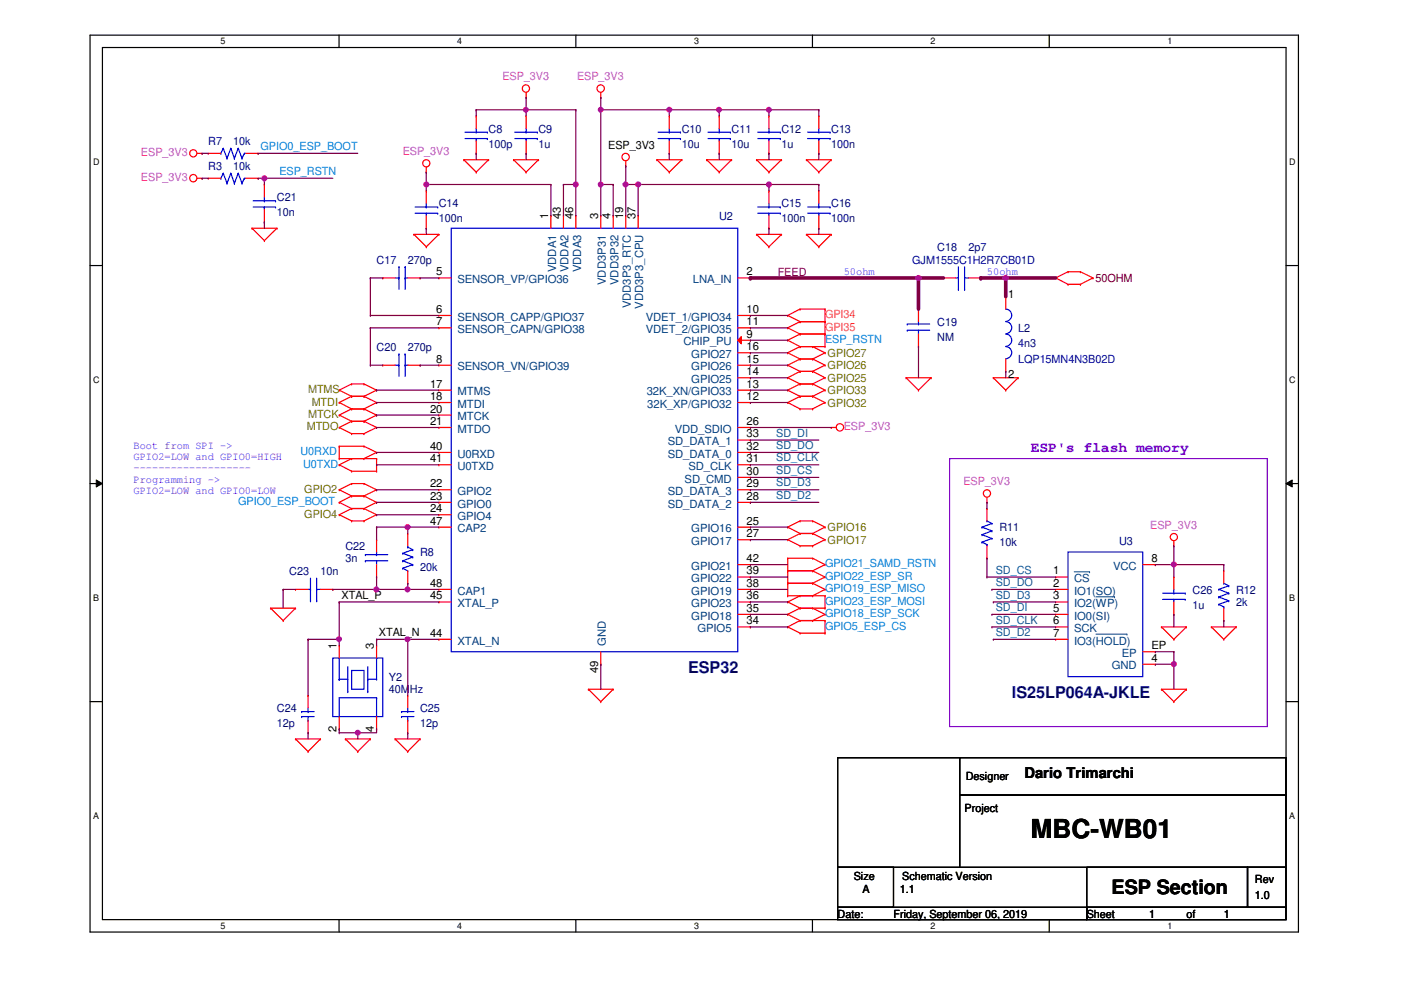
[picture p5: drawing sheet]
<svg xmlns="http://www.w3.org/2000/svg" width="297mm" height="210mm" viewBox="0 0 297 210" stroke-linecap="round" stroke-linejoin="round" font-family="sans-serif">
<path d="M19.1 7.5h256.2v190.1h-256.2zM21.7 10.1h251v184.9h-251z" fill="none" stroke="#000" stroke-width=".25"/>
<g fill="#fff">
<path d="M46.8 7.7h1v2.1h-1z"/>
<path d="M46.8 195.2h1v2.2h-1z"/>
</g>
<path d="M71.9 7.5v2.6M71.9 195v2.6" fill="none" stroke="#000" stroke-width=".25"/>
<g fill="#fff">
<path d="M96.9 7.7h1.1v2.1h-1.1z"/>
<path d="M96.9 195.2h1.1v2.2h-1.1z"/>
</g>
<path d="M122.1 7.5v2.6M122.1 195v2.6" fill="none" stroke="#000" stroke-width=".25"/>
<g fill="#fff">
<path d="M147.2 7.7h1v2.1h-1z"/>
<path d="M147.2 195.2h1v2.2h-1z"/>
</g>
<path d="M172.3 7.5v2.6M172.3 195v2.6" fill="none" stroke="#000" stroke-width=".25"/>
<g fill="#fff">
<path d="M197.3 7.7h1v2.1h-1z"/>
<path d="M197.3 195.2h1v2.2h-1z"/>
</g>
<path d="M222.5 7.5v2.6M222.5 195v2.6" fill="none" stroke="#000" stroke-width=".25"/>
<g fill="#fff">
<path d="M247.5 7.7h1v2.1h-1z"/>
<path d="M247.5 195.2h1v2.2h-1z"/>
<path d="M19.8 33.2h1.3v2.1h-1.3z"/>
<path d="M273.3 33.2h1.4v2.1h-1.4z"/>
<path d="M19.8 79.4h1.3v2.1h-1.3z"/>
<path d="M273.3 79.4h1.4v2.1h-1.4z"/>
</g>
<path d="M19.1 56.3h2.6M272.7 56.3h2.6" fill="none" stroke="#000" stroke-width=".25"/>
<g fill="#fff">
<path d="M19.8 125.6h1.2v2.2h-1.2z"/>
<path d="M273.3 125.6h1.3v2.2h-1.3z"/>
</g>
<path d="M19.1 102.5h2.6M272.7 102.5h2.6" fill="none" stroke="#000" stroke-width=".25"/>
<path d="M20.4 101.8l1.3 .7-1.3 .8zM272.7 102.5l1.3-.7v1.5z" fill="#000"/>
<path d="M20.4 101.8l1.3 .7-1.3 .8zM272.7 102.5l1.3-.7v1.5z" fill="none" stroke="#000" stroke-width=".21"/>
<g fill="#fff">
<path d="M19.8 171.9h1.2v2.1h-1.2z"/>
<path d="M273.3 171.9h1.3v2.1h-1.3z"/>
</g>
<path d="M19.1 148.8h2.6M272.7 148.8h2.6M177.6 160.7h25.9v23.2h-25.9zM203.5 160.7h69.2v7.9h-69.2zM203.5 168.6h69.2v15.3h-69.2zM177.6 183.9h11.8v8.5h-11.8zM177.6 192.4h52.8v2.6h-52.8zM230.4 192.4h42.3v2.6h-42.3zM230.4 183.9h34.1v8.5h-34.1zM264.5 183.9h8.2v8.5h-8.2z" fill="none" stroke="#000" stroke-width=".25"/>
<path d="M201.3 97.2h67.4v56.9h-67.4z" fill="none" stroke="#8000ff" stroke-width=".25"/>
<g fill="none" stroke="#f00" stroke-width=".25">
<path d="M111.5 19.6v1.1M127.4 19.6v1.1M41.8 32.5h1M41.8 37.8h1M42.8 32.5h.1M42.8 37.8h.1M90.4 36.5h.1M90.4 35.4v1.1M98.3 33.9h.1M98.3 33.9h5.3M98.3 33.9l2.7 2.6M101 36.5h.1"/>
<path d="M103.6 33.9h.1M103.6 33.9l-2.6 2.6M108.9 33.9h.1M108.9 33.9h5.3M108.9 33.9l2.6 2.6M111.5 20.7h.1M111.5 36.5h.1M114.2 33.9h.1M114.2 33.9l-2.7 2.6M127.4 20.7h.1M132.7 35.2h.1M132.7 34.1v1.1"/>
<path d="M139.3 33.9h.1M139.3 33.9h5.3M139.3 33.9l2.6 2.6M141.9 36.5h.1M144.6 33.9h.1M144.6 33.9l-2.7 2.6M149.8 33.9h.1M149.8 33.9h5.3M149.8 33.9l2.7 2.6M152.5 36.5h.1M155.1 33.9h.1M155.1 33.9l-2.6 2.6"/>
<path d="M160.4 33.9h.1M160.4 33.9h5.3M160.4 33.9l2.6 2.6M163 36.5h.1M165.7 33.9h.1M165.7 33.9l-2.7 2.6M171 33.9h.1M171 33.9h5.2M171 33.9l2.6 2.6M173.6 36.5h.1M176.2 33.9h.1M176.2 33.9l-2.6 2.6"/>
<path d="M53.4 48.4h.1M53.4 48.4h5.3M53.4 48.4l2.6 2.6M56 51h.1M58.7 48.4h.1M58.7 48.4l-2.7 2.6M87.8 49.7h.1M87.8 49.7h5.2M87.8 49.7l2.6 2.6M90.4 52.3h.1M93 49.7h.1M93 58.9h.1"/>
<path d="M93 49.7l-2.6 2.6M93 58.9h2.7M116.8 45.7h.1M116.8 45.7v2.7M127.4 45.7h.1M127.4 45.7v2.7M130 45.7h.1M130 45.7v2.7M156.4 58.9h2.7M159.1 58.9h.1M160.4 49.7h.1M160.4 49.7h5.3"/>
<path d="M160.4 49.7l2.6 2.6M163 52.3h.1M165.7 49.7h.1M165.7 49.7l-2.7 2.6M171 49.7h.1M171 49.7h5.2M171 49.7l2.6 2.6M173.6 52.3h.1M176.2 49.7h.1M176.2 49.7l-2.6 2.6M223.8 58.9h.1M223.8 58.9l2.6 1.4"/>
<path d="M226.4 57.6h.1M226.4 57.6l-2.6 1.3M226.4 57.6h2.7M229.1 57.6h.1M229.1 57.6l2.6 1.3M231.7 58.9h.1M231.7 58.9l-2.6 1.4M81.2 77.4h.1M81.2 77.4h2.6M86.4 77.4h2.7M89.1 77.4h.1M93 66.9h.1"/>
<path d="M93 69.5h.1M93 77.4h.1M93 77.4h2.7M93 66.9h2.7M93 69.5h2.7M167 66.9h.1M167 69.5h.1M167 72.1h.1M167 74.8h.1M167 77.4h.1M167 66.9l2.6 1.3M167 69.5l2.6 1.3"/>
<path d="M167 72.1l2.6 1.4M167 74.8l2.6 1.3M167 77.4l2.6 1.3M169.6 65.5h.1M169.6 68.2h.1M169.6 70.8h.1M169.6 73.5h.1M169.6 76.1h.1M169.6 78.7h.1M169.6 65.5l-2.6 1.4M169.6 65.5h5.3M169.6 68.2h5.3"/>
<path d="M169.6 68.2l-2.6 1.3M169.6 70.8h5.3M169.6 70.8l-2.6 1.3M169.6 73.5h5.3M169.6 73.5l-2.6 1.3M169.6 76.1h2.7M169.6 76.1l-2.6 1.3M169.6 78.7h2.7M169.6 78.7l-2.6 1.4M172.3 73.5h.1M172.3 76.1h.1M172.3 78.7h.1"/>
<path d="M172.3 73.5l2.6 1.3M172.3 76.1l2.6 1.3M172.3 78.7l2.6 1.4M174.9 65.5h.1M174.9 68.2h.1M174.9 70.8h.1M174.9 73.5h.1M174.9 74.8h.1M174.9 77.4h.1M174.9 65.5v8M174.9 74.8l-2.6 1.3M174.9 77.4l-2.6 1.3"/>
<path d="M226.4 60.3h.1M226.4 60.3h2.7M229.1 60.3h.1M71.9 82.7h.1M71.9 85.3h.1M71.9 88h.1M71.9 90.6h.1M71.9 97.2h.1M71.9 94.6h.1M71.9 98.6h.1M71.9 82.7l2.6 1.3M71.9 85.3l2.6 1.4"/>
<path d="M71.9 88l2.6 1.3M71.9 90.6l2.6 1.3M71.9 97.2h7.9M71.9 94.6v2.6M71.9 94.6h5.3M71.9 98.6l2.6 1.3M74.5 84h.1M74.5 81.4h.1M74.5 86.7h.1M74.5 89.3h.1M74.5 91.9h.1M74.5 97.2h.1"/>
<path d="M74.5 99.9h.1M74.5 81.4h2.7M74.5 84h2.7M74.5 81.4l-2.6 1.3M74.5 86.7h2.7M74.5 84l-2.6 1.3M74.5 89.3h2.7M74.5 86.7l-2.6 1.3M74.5 91.9h2.7M74.5 89.3l-2.6 1.3M74.5 97.2l-2.6 1.4M74.5 99.9h5.3"/>
<path d="M77.2 84h.1M77.2 81.4h.1M77.2 86.7h.1M77.2 89.3h.1M77.2 91.9h.1M77.2 97.2h.1M77.2 94.6h.1M77.2 81.4l2.6 1.3M77.2 84l2.6 1.3M77.2 86.7l2.6 1.3M77.2 89.3l2.6 1.3M77.2 94.6l2.6 1.3"/>
<path d="M79.8 82.7h.1M79.8 85.3h.1M79.8 88h.1M79.8 90.6h.1M79.8 95.9h.1M79.8 97.2h.1M79.8 99.9h.1M79.8 82.7l-2.6 1.3M79.8 85.3l-2.6 1.4M79.8 88l-2.6 1.3M79.8 90.6l-2.6 1.3M79.8 95.9l-2.6 1.3"/>
<path d="M79.8 97.2v2.7M167 80.1h.1M167 82.7h.1M167 85.3h.1M167 80.1l2.6 1.3M167 82.7l2.6 1.3M167 85.3l2.6 1.4M169.6 81.4h.1M169.6 84h.1M169.6 86.7h.1M169.6 81.4h2.7M169.6 84h2.7"/>
<path d="M169.6 81.4l-2.6 1.3M169.6 86.7h2.7M169.6 84l-2.6 1.3M172.3 81.4h.1M172.3 84h.1M172.3 86.7h.1M172.3 81.4l2.6 1.3M172.3 84l2.6 1.3M174.9 80.1h.1M174.9 82.7h.1M174.9 85.3h.1M174.9 80.1l-2.6 1.3"/>
<path d="M174.9 82.7l-2.6 1.3M174.9 85.3l-2.6 1.4M176.2 90.6h.1M176.2 90.6h1.1M192.1 80.1h.1M192.1 80.1h5.3M192.1 80.1l2.6 2.6M194.7 82.7h.1M197.4 80.1h.1M197.4 80.1l-2.7 2.6M210.6 80.1h.1M210.6 80.1h5.3"/>
<path d="M210.6 80.1l2.6 2.6M213.2 82.7h.1M215.9 80.1h.1M215.9 80.1l-2.7 2.6M71.9 103.8h.1M71.9 106.5h.1M71.9 109.1h.1M71.9 103.8l2.6 1.4M71.9 106.5l2.6 1.3M71.9 109.1l2.6 1.3M74.5 105.2h.1M74.5 102.5h.1"/>
<path d="M74.5 107.8h.1M74.5 110.4h.1M74.5 105.2h2.7M74.5 102.5l-2.6 1.3M74.5 102.5h2.7M74.5 105.2l-2.6 1.3M74.5 107.8h2.7M74.5 110.4h2.7M74.5 107.8l-2.6 1.3M77.2 105.2h.1M77.2 102.5h.1M77.2 107.8h.1"/>
<path d="M77.2 110.4h.1M77.2 102.5l2.6 1.3M77.2 105.2l2.6 1.3M77.2 107.8l2.6 1.3M79.8 103.8h.1M79.8 106.5h.1M79.8 109.1h.1M79.8 103.8l-2.6 1.4M79.8 106.5l-2.6 1.3M79.8 109.1l-2.6 1.3M167 111.8h.1M167 114.4h.1"/>
<path d="M167 118.4h.1M167 111.8l2.6 1.3M167 114.4l2.6 1.3M167 118.4v7.9M167 118.4h5.3M169.6 110.4h.1M169.6 113.1h.1M169.6 115.7h.1M169.6 110.4h2.7M169.6 110.4l-2.6 1.4M169.6 113.1h2.7M169.6 113.1l-2.6 1.3"/>
<path d="M169.6 115.7h2.7M172.3 110.4h.1M172.3 113.1h.1M172.3 115.7h.1M172.3 118.4h.1M172.3 110.4l2.6 1.4M172.3 113.1l2.6 1.3M172.3 118.4l2.6 1.3M174.9 111.8h.1M174.9 114.4h.1M174.9 119.7h.1M174.9 111.8l-2.6 1.3"/>
<path d="M174.9 114.4l-2.6 1.3M174.9 119.7l-2.6 1.3M209.3 106.5h.1M209.3 105.5v1M248.9 115.7h.1M248.9 114.7v1M57.4 128.9h.1M57.4 128.9h5.3M57.4 128.9l2.6 2.7M60 131.6h.1M62.7 128.9h.1M62.7 125h.1"/>
<path d="M62.7 128.9l-2.7 2.7M62.7 125h2.6M67.9 125h2.7M70.6 125h.1M167 121h.1M167 123.7h.1M167 126.3h.1M167 127.6h.1M167 130.3h.1M167 132.9h.1M167 130.3l2.6 1.3M167 121h5.3"/>
<path d="M167 123.7h5.3M167 126.3h7.9M167 127.6l2.6 1.3M167 132.9l2.6 1.3M169.6 126.3h.1M169.6 128.9h.1M169.6 131.6h.1M169.6 134.2h.1M169.6 126.3l-2.6 1.3M169.6 128.9h5.3M169.6 131.6h5.3M169.6 128.9l-2.6 1.4"/>
<path d="M169.6 131.6l-2.6 1.3M169.6 134.2h5.3M172.3 121h.1M172.3 123.7h.1M172.3 126.3h.1M172.3 131.6h.1M172.3 128.9h.1M172.3 121l2.6 1.3M172.3 123.7l2.6 1.3M172.3 128.9l2.6 1.4M174.9 122.3h.1M174.9 125h.1"/>
<path d="M174.9 126.3h.1M174.9 128.9h.1M174.9 130.3h.1M174.9 131.6h.1M174.9 134.2h.1M174.9 126.3v2.6M174.9 131.6v2.6M174.9 122.3l-2.6 1.4M174.9 125l-2.6 1.3M174.9 130.3l-2.6 1.3M246.3 132.9h.1M246.3 132.9h5.2"/>
<path d="M246.3 132.9l2.6 2.7M248.9 135.6h.1M251.5 132.9h.1M251.5 132.9l-2.6 2.7M256.8 132.9h.1M256.8 132.9h5.3M256.8 132.9l2.7 2.7M259.5 135.6h.1M262.1 132.9h.1M262.1 132.9l-2.6 2.7M62.7 156.7h.1M62.7 156.7h5.2"/>
<path d="M62.7 156.7l2.6 2.6M65.3 159.3h.1M67.9 156.7h.1M67.9 156.7l-2.6 2.6M73.2 156.7h.1M73.2 156.7h5.3M73.2 156.7l2.7 2.6M75.9 159.3h.1M78.5 156.7h.1M78.5 156.7l-2.6 2.6M83.8 156.7h.1M83.8 156.7h5.3"/>
<path d="M83.8 156.7l2.6 2.6M86.4 159.3h.1M89.1 156.7h.1M89.1 156.7l-2.7 2.6M124.8 146.1h.1M124.8 146.1h5.2M124.8 146.1l2.6 2.7M127.4 148.8h.1M130 146.1h.1M130 146.1l-2.6 2.7M246.3 146.1h.1M246.3 146.1h5.2"/>
<path d="M246.3 146.1l2.6 2.7M248.9 148.8h.1M251.5 146.1h.1M251.5 146.1l-2.6 2.7"/>
<circle cx="111.5" cy="18.8" r=".77"/>
<circle cx="127.4" cy="18.8" r=".78"/>
<circle cx="41" cy="37.8" r=".77"/>
<circle cx="41" cy="32.5" r=".76"/>
<circle cx="90.4" cy="34.6" r=".76"/>
<circle cx="132.7" cy="33.3" r=".78"/>
<circle cx="178.1" cy="90.6" r=".78"/>
<circle cx="209.2" cy="104.6" r=".77"/>
<circle cx="248.9" cy="113.9" r=".76"/>
</g>
<g fill="none" stroke="#00f" stroke-width=".25">
<path d="M95.7 48.4h60.7v89.8h-60.7zM83.8 77.4h.8M84.6 75.1h.1M84.6 77.4h.1M84.6 75.1v4.7M85.9 77.4h.1M85.9 75.1h.1M85.9 77.4h.5M85.9 75.1v4.7M65.3 125h.5M65.8 125h.1M65.8 127.4h.1"/>
<path d="M65.8 122.6v4.8M67.1 127.4h.1M67.1 125h.1M67.1 125h.8M67.1 122.6v4.8"/>
</g>
<path d="M156.4 72.1l.8-.7v1.5z" fill="#f00"/>
<g fill="none" stroke="#f00" stroke-width=".25">
<path d="M44.2 32.5h.1M44.2 37.8h.1M44.2 32.5h2.6M44.2 37.8h2.6M52.1 32.5h2.6M52.1 37.8h2.6M54.7 32.5h.1M54.7 37.8h.1M56 39.1h.1M56 39.1v2.7M101 32.5h.1M101 24.6h.1"/>
<path d="M101 24.6v2.7M101 29.9v2.6M111.5 32.5h.1M111.5 24.6h.1M111.5 24.6v2.7M111.5 29.9v2.6M141.9 32.5h.1M141.9 24.6h.1M141.9 24.6v2.7M141.9 29.9v2.6M152.5 32.5h.1M152.5 24.6h.1"/>
<path d="M152.5 24.6v2.7M152.5 29.9v2.6M163 32.5h.1M163 24.6h.1M163 24.6v2.7M163 29.9v2.6M173.6 32.5h.1M173.6 24.6h.1M173.6 24.6v2.7M173.6 29.9v2.6M56 47.1h.1M56 44.4v2.7"/>
<path d="M81.2 58.9h.1M81.2 58.9h2.6M86.4 58.9h2.7M89.1 58.9h.1M90.4 48.4h.1M90.4 40.5h.1M90.4 40.5v2.6M90.4 45.7v2.7M119.5 45.7h.1M119.5 45.7v2.7M122.1 45.7h.1M122.1 45.7v2.7"/>
<path d="M132.7 45.7h.1M132.7 45.7v2.7M135.3 45.7h.1M135.3 45.7v2.7M163 48.4h.1M163 40.5h.1M163 40.5v2.6M163 45.7v2.7M173.6 48.4h.1M173.6 40.5h.1M173.6 40.5v2.6M173.6 45.7v2.7"/>
<path d="M200 58.9h.1M200 58.9h2.6M205.3 58.9h2.6M207.9 58.9h.1M156.4 72.1l.8-.7v1.5zM156.4 72.1h2.7M156.4 66.9h2.7M156.4 69.5h2.7M156.4 77.4h2.7M156.4 74.8h2.7M159.1 72.1h.1M159.1 66.9h.1"/>
<path d="M159.1 69.5h.1M159.1 77.4h.1M159.1 74.8h.1M194.7 65.5h.1M194.7 73.5h.1M194.7 65.5v2.7M194.7 70.8v2.7M213.2 62.9h.1M213.2 78.7h.1M213.2 62.9v2.6M213.2 76.1v2.6M93 82.7h.1"/>
<path d="M93 85.3h.1M93 88h.1M93 90.6h.1M93 95.9h.1M93 98.6h.1M93 85.3h2.7M93 82.7h2.7M93 88h2.7M93 90.6h2.7M93 98.6h2.7M93 95.9h2.7M156.4 85.3h2.7"/>
<path d="M156.4 82.7h2.7M156.4 80.1h2.7M156.4 90.6h2.7M156.4 98.6h2.7M156.4 95.9h2.7M156.4 93.3h2.7M159.1 85.3h.1M159.1 82.7h.1M159.1 80.1h.1M159.1 90.6h.1M159.1 98.6h.1M159.1 95.9h.1"/>
<path d="M159.1 93.3h.1M79.8 114.4h.1M79.8 114.4v2.7M79.8 119.7v2.6M86.4 113.1h.1M86.4 113.1v2.6M93 103.8h.1M93 106.5h.1M93 109.1h.1M93 111.8h.1M93 103.8h2.7M93 106.5h2.7"/>
<path d="M93 109.1h2.7M93 111.8h2.7M156.4 103.8h2.7M156.4 106.5h2.7M156.4 111.8h2.7M156.4 114.4h2.7M156.4 101.2h2.7M156.4 119.7h2.7M159.1 111.8h.1M159.1 114.4h.1M159.1 106.5h.1M159.1 103.8h.1"/>
<path d="M159.1 101.2h.1M159.1 119.7h.1M209.3 107.8h.1M209.3 118.4h.1M209.3 107.8v2.6M209.3 115.7v2.7M242.3 119.7h2.6M244.9 119.7h.1M71.9 136.9h.1M71.9 136.9v2.6M79.8 122.3h.1M79.8 136.9h.1"/>
<path d="M79.8 136.9v2.6M86.4 123.7h.1M86.4 121v2.7M93 135.6h.1M93 127.6h.1M93 125h.1M93 127.6h2.7M93 125h2.7M93 135.6h2.7M127.4 138.2v2.6M156.4 132.9h2.7M156.4 130.3h2.7"/>
<path d="M156.4 127.6h2.7M156.4 125h2.7M156.4 122.3h2.7M159.1 132.9h.1M159.1 130.3h.1M159.1 127.6h.1M159.1 125h.1M159.1 122.3h.1M223.8 122.3h.1M223.8 125h.1M223.8 127.6h.1M223.8 130.3h.1"/>
<path d="M223.8 132.9h.1M223.8 135.6h.1M223.8 132.9h2.6M223.8 130.3h2.6M223.8 127.6h2.6M223.8 125h2.6M223.8 122.3h2.6M223.8 135.6h2.6M242.3 138.2h2.6M244.9 138.2h.1M248.9 130.3h.1M248.9 122.3h.1"/>
<path d="M248.9 122.3v2.7M248.9 127.6v2.7M259.5 121h.1M259.5 131.6h.1M259.5 121v2.7M259.5 128.9v2.7M65.3 147.4h.1M65.3 155.4h.1M65.3 147.4v2.7M65.3 152.7v2.7M71.9 154.6h.1M71.9 151.9v2.7"/>
<path d="M79.8 154.6h.1M79.8 151.9v2.7M86.4 147.4h.1M86.4 155.4h.1M86.4 147.4v2.7M86.4 152.7v2.7M127.4 140.8h.1M242.3 140.8h2.6M244.9 140.8h.1"/>
</g>
<g fill="none" stroke="#00f" stroke-width=".25">
<path d="M46.8 32.5h.1M46.8 37.8h.1M47.3 31.5h.1M47.3 36.7h.1M47.3 31.5l.8 2.1M47.3 31.5l-.5 1M47.3 36.7l.8 2.2M47.3 36.7l-.5 1.1M48.1 33.6h.1M48.1 38.9h.1M48.9 31.5h.1M48.9 36.7h.1"/>
<path d="M48.9 31.5l.8 2.1M48.9 31.5l-.8 2.1M48.9 36.7l.8 2.2M48.9 36.7l-.8 2.2M49.7 33.6h.1M49.7 38.9h.1M50.5 31.5h.1M50.5 36.7h.1M50.5 31.5l.8 2.1M50.5 31.5l-.8 2.1M50.5 36.7l.8 2.2M50.5 36.7l-.8 2.2"/>
<path d="M51.3 33.6h.1M51.3 38.9h.1M51.8 32.5h.1M51.8 37.8h.1M51.8 32.5l-.5 1.1M51.8 32.5h.3M51.8 37.8l-.5 1.1M51.8 37.8h.3M98.6 28h4.7M98.6 29.4h4.7M101 29.4h.1M101 28h.1"/>
<path d="M101 27.3v.7M101 29.4v.5M103.3 28h.1M103.3 29.4h.1M109.1 28h4.8M109.1 29.4h4.8M111.5 29.4h.1M111.5 28h.1M111.5 27.3v.7M111.5 29.4v.5M113.9 28h.1M113.9 29.4h.1"/>
<path d="M139.5 28h4.8M139.5 29.4h4.8M141.9 29.4h.1M141.9 28h.1M141.9 27.3v.7M141.9 29.4v.5M144.3 28h.1M144.3 29.4h.1M150.1 28h4.8M150.1 29.4h4.8M152.5 29.4h.1M152.5 28h.1"/>
<path d="M152.5 27.3v.7M152.5 29.4v.5M154.9 28h.1M154.9 29.4h.1M160.7 28h4.7M160.7 29.4h4.7M163 29.4h.1M163 28h.1M163 27.3v.7M163 29.4v.5M165.4 28h.1M165.4 29.4h.1"/>
<path d="M171.2 28h4.8M171.2 29.4h4.8M173.6 29.4h.1M173.6 28h.1M173.6 27.3v.7M173.6 29.4v.5M176 28h.1M176 29.4h.1M53.7 42.6h4.7M53.7 43.9h4.7M56 43.9h.1M56 42.6h.1"/>
<path d="M56 41.8v.8M56 43.9v.5M58.4 42.6h.1M58.4 43.9h.1M83.8 58.9h.8M84.6 56.6h.1M84.6 58.9h.1M84.6 56.6v4.7M85.9 58.9h.1M85.9 56.6h.1M85.9 58.9h.5M85.9 56.6v4.7"/>
<path d="M88 43.9h4.8M88 45.2h4.8M90.4 45.2h.1M90.4 43.9h.1M90.4 43.1v.8M90.4 45.2v.5M92.8 43.9h.1M92.8 45.2h.1M160.7 43.9h4.7M160.7 45.2h4.7M163 45.2h.1M163 43.9h.1"/>
<path d="M163 43.1v.8M163 45.2v.5M165.4 43.9h.1M165.4 45.2h.1M171.2 43.9h4.8M171.2 45.2h4.8M173.6 45.2h.1M173.6 43.9h.1M173.6 43.1v.8M173.6 45.2v.5M176 43.9h.1M176 45.2h.1"/>
<path d="M202.6 58.9h.6M203.2 58.9h.1M203.2 56.6v4.7M204.5 58.9h.1M204.5 58.9h.8M204.5 56.6v4.7M192.4 70h.1M192.4 68.7h.1M192.4 70h4.7M192.4 68.7h4.7M194.7 68.7h.1M194.7 70h.1"/>
<path d="M194.7 68.2v.5M194.7 70v.8M203.2 61.3h.1M204.5 61.3h.1M213.2 68.2a1.29 1.29 0 0 1 1.3 1.3 1.29 1.29 0 0 1-1.3 1.3M213.2 70.8a1.31 1.31 0 0 1 1.3 1.3 1.31 1.31 0 0 1-1.3 1.3 1.31 1.31 0 0 1 1.3 1.4 1.31 1.31 0 0 1-1.3 1.3M213.2 65.5a1.31 1.31 0 0 1 1.3 1.3 1.31 1.31 0 0 1-1.3 1.4M77.5 118.9h.1M77.5 117.6h.1M77.5 118.9h4.7M77.5 117.6h4.7M79.8 117.6h.1"/>
<path d="M79.8 118.9h.1M79.8 117.1v.5M79.8 118.9v.8M85.4 117.3h.1M85.4 118.9h.1M85.4 117.3l2.1 .8M85.4 118.9l2.1 .8M86.4 116h.1M86.4 116l1.1 .5M86.4 115.7v.3M87.5 116.5h.1M87.5 118.1h.1"/>
<path d="M87.5 119.7h.1M87.5 116.5l-2.1 .8M87.5 118.1l-2.1 .8M87.5 119.7l-2.1 .8M208.2 114.9h.1M208.2 113.4h.1M208.2 111.8h.1M208.2 114.9l1.1 .6M208.2 113.4l2.1 .8M208.2 111.8l2.1 .8M209.3 110.4h.1M209.3 115.5h.1"/>
<path d="M209.3 110.4l1 .6M209.3 115.5v.2M210.3 114.2h.1M210.3 112.6h.1M210.3 111h.1M210.3 114.2l-2.1 .7M210.3 112.6l-2.1 .8M210.3 111l-2.1 .8M226.4 117.1h15.9v26.4h-15.9zM70.6 139.5h10.6v12.4h-10.6zM71.9 139.5v4.5M79.8 139.5v4.5"/>
<path d="M85.4 120.5h.1M85.4 120.5l1 .5M86.4 121h.1M246.5 125.8h4.8M246.5 127.1h4.8M248.9 127.1h.1M248.9 125.8h.1M248.9 125v.8M248.9 127.1v.5M251.3 125.8h.1M251.3 127.1h.1M258.4 128.1h.1"/>
<path d="M258.4 126.6h.1M258.4 125h.1M258.4 128.1l1.1 .6M258.4 126.6l2.1 .8M258.4 125l2.1 .8M259.5 123.7h.1M259.5 128.7h.1M259.5 123.7l1 .5M259.5 128.7v.2M260.5 127.4h.1M260.5 125.8h.1M260.5 124.2h.1"/>
<path d="M260.5 127.4l-2.1 .7M260.5 125.8l-2.1 .8M260.5 124.2l-2.1 .8M64 150.9h.1M64 151.9h.1M64 150.9h2.6M64 151.9h2.6M65.3 152.7h.1M65.3 150.9h.1M65.3 150.1v.8M65.3 151.9v.8M71.9 144h.1"/>
<path d="M71.9 151.9h.1M71.9 144h1.8M73.7 146.6h.1M73.7 141.4v5.2M74.5 142.2h2.7v3.9h-2.7zM78 146.6h.1M78 144h.1M78 141.4v5.2M78 144h1.8M79.8 144h.1M79.8 151.9h.1M79.8 148h.1"/>
<path d="M79.8 148v3.9M79.8 148h-7.9v3.9M85.1 150.9h.1M85.1 151.9h.1M85.1 150.9h2.7M85.1 151.9h2.7M86.4 152.7h.1M86.4 150.9h.1M86.4 150.1v.8M86.4 151.9v.8"/>
</g>
<path d="M227.8 121.2h3.2M231 121.2h.1M232.4 126.5h3.9M232.4 134.5h6.5M236.3 126.5h.1M238.9 134.5h.1" fill="none" stroke="#004080" stroke-width=".21"/>
<path d="M101 23.3h.1M101 23.3v1.3M101 23.3h21.1M111.5 20.7h.1M111.5 23.3h.1M111.5 20.7v2.6M127.4 20.7h.1M127.4 20.7v2.6" fill="none" stroke="#800040" stroke-width=".25"/>
<circle cx="111.5" cy="23.3" r=".5" fill="#f0f"/>
<circle cx="111.5" cy="23.3" r=".5" fill="none" stroke="#f0f" stroke-width=".25"/>
<path d="M111.5 23.3h.1M111.5 23.3v1.3M122.1 23.3h.1M122.1 23.3v15.8" fill="none" stroke="#800040" stroke-width=".25"/>
<circle cx="122.1" cy="39.1" r=".51" fill="#f0f"/>
<circle cx="122.1" cy="39.1" r=".51" fill="none" stroke="#f0f" stroke-width=".25"/>
<path d="M127.4 23.3h.1M127.4 23.3v15.8" fill="none" stroke="#800040" stroke-width=".25"/>
<circle cx="127.3" cy="39.1" r=".5" fill="#f0f"/>
<circle cx="127.3" cy="39.1" r=".5" fill="none" stroke="#f0f" stroke-width=".25"/>
<circle cx="127.4" cy="23.3" r=".49" fill="#f0f"/>
<circle cx="127.4" cy="23.3" r=".49" fill="none" stroke="#f0f" stroke-width=".25"/>
<path d="M127.4 23.3h.1M127.4 23.3h25.1M141.9 23.3h.1M141.9 23.3v1.3" fill="none" stroke="#800040" stroke-width=".25"/>
<circle cx="152.5" cy="23.3" r=".5" fill="#f0f"/>
<circle cx="152.5" cy="23.3" r=".5" fill="none" stroke="#f0f" stroke-width=".25"/>
<circle cx="141.9" cy="23.3" r=".5" fill="#f0f"/>
<circle cx="141.9" cy="23.3" r=".5" fill="none" stroke="#f0f" stroke-width=".25"/>
<path d="M152.5 23.3h.1M152.5 23.3v1.3M152.5 23.3h10.5" fill="none" stroke="#800040" stroke-width=".25"/>
<circle cx="163" cy="23.3" r=".5" fill="#f0f"/>
<circle cx="163" cy="23.3" r=".5" fill="none" stroke="#f0f" stroke-width=".25"/>
<g fill="none" stroke="#800040" stroke-width=".25">
<path d="M90.4 36.5h.1M90.4 39.1h.1M90.4 36.5v4M90.4 39.1h26.4M101 32.5h.1M101 32.5v1.4M111.5 32.5h.1M111.5 32.5v1.4M132.7 35.2h.1M132.7 35.2v3.9M141.9 32.5h.1M141.9 32.5v1.4"/>
<path d="M152.5 32.5h.1M152.5 32.5v1.4M163 23.3h.1M163 32.5h.1M163 23.3v1.3M163 32.5v1.4M163 23.3h10.6M173.6 23.3h.1M173.6 32.5h.1M173.6 23.3v1.3M173.6 32.5v1.4"/>
</g>
<circle cx="90.4" cy="39.1" r=".51" fill="#f0f"/>
<circle cx="90.4" cy="39.1" r=".51" fill="none" stroke="#f0f" stroke-width=".25"/>
<g fill="none" stroke="#800040" stroke-width=".25">
<path d="M116.8 39.1h.1M116.8 39.1v6.6M119.5 39.1h.1M119.5 39.1v6.6M119.5 39.1h2.6M122.1 39.1h.1M122.1 39.1v6.6M127.4 39.1h.1M127.4 39.1h2.6M127.4 39.1v6.6M130 39.1h.1M130 39.1v6.6"/>
<path d="M132.7 39.1h.1M132.7 39.1v6.6"/>
</g>
<circle cx="132.6" cy="39.1" r=".51" fill="#f0f"/>
<circle cx="132.6" cy="39.1" r=".51" fill="none" stroke="#f0f" stroke-width=".25"/>
<path d="M132.7 39.1h.1M132.7 39.1h30.3M135.3 39.1h.1M135.3 39.1v6.6" fill="none" stroke="#800040" stroke-width=".25"/>
<circle cx="163" cy="39.1" r=".51" fill="#f0f"/>
<circle cx="163" cy="39.1" r=".51" fill="none" stroke="#f0f" stroke-width=".25"/>
<circle cx="135.3" cy="39.1" r=".51" fill="#f0f"/>
<circle cx="135.3" cy="39.1" r=".51" fill="none" stroke="#f0f" stroke-width=".25"/>
<g fill="none" stroke="#800040" stroke-width=".25">
<path d="M42.8 32.5h.1M42.8 32.5h1.4M54.7 32.5h.1M54.7 32.5h21.2M163 39.1h.1M163 39.1v1.4M163 39.1h10.6M173.6 39.1h.1M173.6 39.1v1.4M78.5 58.9h.1M78.5 58.9h2.7M78.5 58.9v8"/>
<path d="M89.1 58.9h.1M89.1 58.9h3.9M90.4 48.4h.1M90.4 48.4v1.3M163 48.4h.1M163 48.4v1.3M173.6 48.4h.1M173.6 48.4v1.3"/>
</g>
<path d="M159.1 58.9h35.6" fill="none" stroke="#800040" stroke-width=".76"/>
<circle cx="159.1" cy="58.9" r=".38" fill="#800040"/>
<circle cx="194.7" cy="58.9" r=".51" fill="#f0f"/>
<circle cx="194.7" cy="58.9" r=".51" fill="none" stroke="#f0f" stroke-width=".25"/>
<path d="M194.7 58.9v6.6" fill="none" stroke="#800040" stroke-width=".76"/>
<circle cx="194.7" cy="58.9" r=".38" fill="#800040"/>
<path d="M194.7 58.9h5.3" fill="none" stroke="#800040" stroke-width=".76"/>
<circle cx="194.7" cy="58.9" r=".38" fill="#800040"/>
<path d="M207.9 58.9h5.3" fill="none" stroke="#800040" stroke-width=".76"/>
<circle cx="207.9" cy="58.9" r=".38" fill="#800040"/>
<path d="M213.2 58.9h10.6" fill="none" stroke="#800040" stroke-width=".76"/>
<circle cx="213.2" cy="58.9" r=".38" fill="#800040"/>
<circle cx="213.2" cy="58.9" r=".5" fill="#f0f"/>
<circle cx="213.2" cy="58.9" r=".5" fill="none" stroke="#f0f" stroke-width=".25"/>
<path d="M213.2 58.9v4" fill="none" stroke="#800040" stroke-width=".76"/>
<circle cx="213.2" cy="58.9" r=".38" fill="#800040"/>
<path d="M42.8 37.8h.1M42.8 37.8h1.4M54.7 37.8h.1M54.7 37.8h1.3" fill="none" stroke="#800040" stroke-width=".25"/>
<circle cx="56" cy="37.8" r=".51" fill="#f0f"/>
<circle cx="56" cy="37.8" r=".51" fill="none" stroke="#f0f" stroke-width=".25"/>
<g fill="none" stroke="#800040" stroke-width=".25">
<path d="M56 37.8h.1M56 37.8v1.3M56 37.8h14.6M56 47.1h.1M56 47.1v1.3M78.5 66.9h.1M78.5 69.5h.1M78.5 77.4h.1M78.5 66.9h14.5M78.5 69.5h14.5M78.5 69.5v7.9M78.5 77.4h2.7"/>
<path d="M89.1 77.4h.1M89.1 77.4h3.9M159.1 66.9h.1M159.1 69.5h.1M159.1 72.1h.1M159.1 74.8h.1M159.1 77.4h.1M159.1 66.9h7.9M159.1 69.5h7.9M159.1 72.1h7.9M159.1 74.8h7.9M159.1 77.4h7.9"/>
<path d="M194.7 73.5h.1M194.7 73.5v6.6M213.2 78.7h.1M213.2 78.7v1.4M79.8 82.7h.1M79.8 85.3h.1M79.8 88h.1M79.8 90.6h.1M79.8 95.9h.1M79.8 98.6h.1M79.8 82.7h13.2M79.8 85.3h13.2"/>
<path d="M79.8 88h13.2M79.8 90.6h13.2M79.8 95.9h13.2M79.8 98.6h13.2M159.1 80.1h.1M159.1 82.7h.1M159.1 85.3h.1M159.1 90.6h.1M159.1 93.3h.1M159.1 95.9h.1M159.1 98.6h.1M159.1 80.1h7.9"/>
<path d="M159.1 82.7h7.9M159.1 85.3h7.9M159.1 90.6h17.1M159.1 93.3h14.5M159.1 95.9h14.5M159.1 98.6h14.5M79.8 103.8h.1M79.8 106.5h.1M79.8 109.1h.1M79.8 111.8h.1M79.8 103.8h13.2M79.8 106.5h13.2"/>
<path d="M79.8 109.1h13.2M79.8 111.8v2.6M79.8 111.8h6.6M159.1 101.2h.1M159.1 103.8h.1M159.1 106.5h.1M159.1 101.2h14.5M159.1 103.8h14.5M159.1 106.5h14.5"/>
</g>
<circle cx="86.4" cy="111.8" r=".51" fill="#f0f"/>
<circle cx="86.4" cy="111.8" r=".51" fill="none" stroke="#f0f" stroke-width=".25"/>
<g fill="none" stroke="#800040" stroke-width=".25">
<path d="M86.4 111.8h.1M86.4 111.8v1.3M86.4 111.8h6.6M159.1 111.8h.1M159.1 114.4h.1M159.1 119.7h.1M159.1 111.8h7.9M159.1 114.4h7.9M159.1 119.7h7.9M60 125h.1M60 125v3.9M60 125h2.7"/>
<path d="M70.6 125h.1M70.6 125h15.8M79.8 122.3h.1M79.8 125h.1M79.8 122.3v2.7M159.1 122.3h.1M159.1 122.3h7.9"/>
</g>
<circle cx="86.4" cy="125" r=".51" fill="#f0f"/>
<circle cx="86.4" cy="125" r=".51" fill="none" stroke="#f0f" stroke-width=".25"/>
<circle cx="79.8" cy="125" r=".51" fill="#f0f"/>
<circle cx="79.8" cy="125" r=".51" fill="none" stroke="#f0f" stroke-width=".25"/>
<path d="M71.9 127.6h.1M71.9 127.6h21.1M71.9 127.6v8M86.4 123.7h.1M86.4 125h.1M86.4 123.7v1.3M86.4 125h6.6M159.1 125h.1M159.1 125h7.9" fill="none" stroke="#800040" stroke-width=".25"/>
<circle cx="71.9" cy="135.5" r=".5" fill="#f0f"/>
<circle cx="71.9" cy="135.5" r=".5" fill="none" stroke="#f0f" stroke-width=".25"/>
<g fill="none" stroke="#800040" stroke-width=".25">
<path d="M65.3 135.6h.1M65.3 135.6v11.8M65.3 135.6h6.6M71.9 135.6h.1M71.9 135.6v1.3M79.8 135.6h.1M79.8 135.6h6.6M159.1 127.6h.1M159.1 130.3h.1M159.1 132.9h.1M159.1 127.6h7.9M159.1 130.3h7.9"/>
<path d="M159.1 132.9h7.9"/>
</g>
<circle cx="86.4" cy="135.5" r=".5" fill="#f0f"/>
<circle cx="86.4" cy="135.5" r=".5" fill="none" stroke="#f0f" stroke-width=".25"/>
<g fill="none" stroke="#800040" stroke-width=".25">
<path d="M79.8 135.6h.1M79.8 135.6v1.3M86.4 135.6h.1M86.4 135.6v11.8M86.4 135.6h6.6M65.3 155.4h.1M65.3 155.4v1.3M71.9 154.6h.1M71.9 155.4h.1M71.9 154.6v.8M75.9 155.4h.1M75.9 155.4v1.3"/>
<path d="M79.8 154.6h.1M79.8 154.6v.8h-7.9M127.4 140.8h.1M127.4 140.8v5.3"/>
</g>
<circle cx="75.9" cy="155.3" r=".5" fill="#f0f"/>
<circle cx="75.9" cy="155.3" r=".5" fill="none" stroke="#f0f" stroke-width=".25"/>
<path d="M209.3 106.5h.1M209.3 118.4h.1M209.3 106.5v1.3M209.3 118.4v3.9M244.9 119.7h.1M248.9 115.7h.1M248.9 115.7v4h-4M86.4 155.4h.1M86.4 155.4v1.3" fill="none" stroke="#800040" stroke-width=".25"/>
<circle cx="248.9" cy="119.7" r=".51" fill="#f0f"/>
<circle cx="248.9" cy="119.7" r=".51" fill="none" stroke="#f0f" stroke-width=".25"/>
<g fill="none" stroke="#800040" stroke-width=".25">
<path d="M248.9 119.7h.1M248.9 119.7v2.6M248.9 119.7h10.6M259.5 119.7h.1M259.5 119.7v1.3M209.3 122.3h.1M209.3 122.3h14.5M210.3 125h.1M210.3 130.3h.1M210.3 132.9h.1M210.3 125h13.5M210.3 130.3h13.5"/>
<path d="M210.3 132.9h13.5M210.6 127.6h.1M210.6 135.6h.1M210.6 127.6h13.2M210.6 135.6h13.2M244.9 138.2h.1M244.9 138.2h4M248.9 130.3h.1M248.9 138.2h.1M248.9 130.3v2.6M248.9 138.2v2.6h-4M259.5 131.6h.1"/>
<path d="M259.5 131.6v1.3M244.9 140.8h.1"/>
</g>
<circle cx="248.9" cy="140.8" r=".51" fill="#f0f"/>
<circle cx="248.9" cy="140.8" r=".51" fill="none" stroke="#f0f" stroke-width=".25"/>
<path d="M248.9 140.8h.1M248.9 140.8v5.3" fill="none" stroke="#800040" stroke-width=".25"/>
<circle cx="111.5" cy="23.3" r=".5" fill="#f0f"/>
<circle cx="111.5" cy="23.3" r=".5" fill="none" stroke="#f0f" stroke-width=".25"/>
<circle cx="122.1" cy="39.1" r=".51" fill="#f0f"/>
<circle cx="122.1" cy="39.1" r=".51" fill="none" stroke="#f0f" stroke-width=".25"/>
<circle cx="127.3" cy="39.1" r=".5" fill="#f0f"/>
<circle cx="127.3" cy="39.1" r=".5" fill="none" stroke="#f0f" stroke-width=".25"/>
<circle cx="127.4" cy="23.3" r=".49" fill="#f0f"/>
<circle cx="127.4" cy="23.3" r=".49" fill="none" stroke="#f0f" stroke-width=".25"/>
<circle cx="152.5" cy="23.3" r=".5" fill="#f0f"/>
<circle cx="152.5" cy="23.3" r=".5" fill="none" stroke="#f0f" stroke-width=".25"/>
<circle cx="141.9" cy="23.3" r=".5" fill="#f0f"/>
<circle cx="141.9" cy="23.3" r=".5" fill="none" stroke="#f0f" stroke-width=".25"/>
<circle cx="163" cy="23.3" r=".5" fill="#f0f"/>
<circle cx="163" cy="23.3" r=".5" fill="none" stroke="#f0f" stroke-width=".25"/>
<circle cx="90.4" cy="39.1" r=".51" fill="#f0f"/>
<circle cx="90.4" cy="39.1" r=".51" fill="none" stroke="#f0f" stroke-width=".25"/>
<circle cx="132.6" cy="39.1" r=".51" fill="#f0f"/>
<circle cx="132.6" cy="39.1" r=".51" fill="none" stroke="#f0f" stroke-width=".25"/>
<circle cx="163" cy="39.1" r=".51" fill="#f0f"/>
<circle cx="163" cy="39.1" r=".51" fill="none" stroke="#f0f" stroke-width=".25"/>
<circle cx="135.3" cy="39.1" r=".51" fill="#f0f"/>
<circle cx="135.3" cy="39.1" r=".51" fill="none" stroke="#f0f" stroke-width=".25"/>
<circle cx="194.7" cy="58.9" r=".51" fill="#f0f"/>
<circle cx="194.7" cy="58.9" r=".51" fill="none" stroke="#f0f" stroke-width=".25"/>
<circle cx="213.2" cy="58.9" r=".5" fill="#f0f"/>
<circle cx="213.2" cy="58.9" r=".5" fill="none" stroke="#f0f" stroke-width=".25"/>
<circle cx="56" cy="37.8" r=".51" fill="#f0f"/>
<circle cx="56" cy="37.8" r=".51" fill="none" stroke="#f0f" stroke-width=".25"/>
<circle cx="86.4" cy="111.8" r=".51" fill="#f0f"/>
<circle cx="86.4" cy="111.8" r=".51" fill="none" stroke="#f0f" stroke-width=".25"/>
<circle cx="86.4" cy="125" r=".51" fill="#f0f"/>
<circle cx="86.4" cy="125" r=".51" fill="none" stroke="#f0f" stroke-width=".25"/>
<circle cx="79.8" cy="125" r=".51" fill="#f0f"/>
<circle cx="79.8" cy="125" r=".51" fill="none" stroke="#f0f" stroke-width=".25"/>
<circle cx="71.9" cy="135.5" r=".5" fill="#f0f"/>
<circle cx="71.9" cy="135.5" r=".5" fill="none" stroke="#f0f" stroke-width=".25"/>
<circle cx="86.4" cy="135.5" r=".5" fill="#f0f"/>
<circle cx="86.4" cy="135.5" r=".5" fill="none" stroke="#f0f" stroke-width=".25"/>
<circle cx="75.9" cy="155.3" r=".5" fill="#f0f"/>
<circle cx="75.9" cy="155.3" r=".5" fill="none" stroke="#f0f" stroke-width=".25"/>
<circle cx="248.9" cy="119.7" r=".51" fill="#f0f"/>
<circle cx="248.9" cy="119.7" r=".51" fill="none" stroke="#f0f" stroke-width=".25"/>
<circle cx="248.9" cy="140.8" r=".51" fill="#f0f"/>
<circle cx="248.9" cy="140.8" r=".51" fill="none" stroke="#f0f" stroke-width=".25"/>
<text font-size="5.5" x="218.5" y="177.7">MBC-WB01</text>
<text font-size="4.2" x="235.7" y="189.6">ESP Section</text>
<g font-size="3.4" fill="#000080">
<text x="145.9" y="142.7">ESP32</text>
<text x="214.5" y="148">IS25LP064A-JKLE</text>
</g>
<text font-size="3.1" fill="#8000ff" x="218.5" y="95.9">ESP's flash memory</text>
<text font-size="3.1" x="217.2" y="164.9">Dario Trimarchi</text>
<g font-size="2.4" fill="#f0f">
<text x="106.5" y="17">ESP_3V3</text>
<text x="122.3" y="17">ESP_3V3</text>
<text x="29.9" y="33.1">ESP_3V3</text>
<text x="85.4" y="32.9">ESP_3V3</text>
<text x="29.9" y="38.4">ESP_3V3</text>
<text x="178.9" y="91.3">ESP_3V3</text>
<text x="204.3" y="102.9">ESP_3V3</text>
<text x="243.9" y="112.1">ESP_3V3</text>
</g>
<g font-size="2.4" fill="#000080">
<text x="103.6" y="28.1">C8</text>
<text x="114.2" y="28.1">C9</text>
<text x="144.6" y="28.1">C10</text>
<text x="155.1" y="28.1">C11</text>
<text x="165.7" y="28.1">C12</text>
<text x="176.2" y="28.1">C13</text>
<text x="44.2" y="30.8">R7</text>
<text x="49.4" y="30.8">10k</text>
<text x="103.6" y="31.3">100p</text>
<text x="114.2" y="31.3">1u</text>
<text x="144.6" y="31.3">10u</text>
<text x="155.1" y="31.3">10u</text>
<text x="165.7" y="31.3">1u</text>
<text x="176.2" y="31.3">100n</text>
<text x="44.2" y="36.1">R3</text>
<text x="49.4" y="36.1">10k</text>
<text x="58.7" y="42.7">C21</text>
<text x="58.7" y="45.8">10n</text>
<text x="93" y="44">C14</text>
<text x="93" y="47.2">100n</text>
<text x="152.5" y="46.6">U2</text>
<text x="165.7" y="44">C15</text>
<text x="165.7" y="47.2">100n</text>
<text x="176.2" y="44">C16</text>
<text x="176.2" y="47.2">100n</text>
<text x="198.7" y="53.2">C18</text>
<text x="205.3" y="53.2">2p7</text>
<text x="79.8" y="55.9">C17</text>
<text x="86.4" y="55.9">270p</text>
<text x="198.7" y="69.1">C19</text>
<text x="215.9" y="70.4">L2</text>
<text x="79.8" y="74.3">C20</text>
<text x="86.4" y="74.3">270p</text>
<text x="198.7" y="72.2">NM</text>
<text x="215.9" y="73.6">4n3</text>
<text x="211.9" y="112.6">R11</text>
<text x="73.2" y="116.6">C22</text>
<text x="73.2" y="119.3">3n</text>
<text x="89.1" y="117.9">R8</text>
<text x="211.9" y="115.8">10k</text>
<text x="237.3" y="115.6">U3</text>
<text x="61.3" y="121.9">C23</text>
<text x="67.9" y="121.9">10n</text>
<text x="89.1" y="121.1">20k</text>
<text x="252.9" y="125.9">C26</text>
<text x="262.1" y="125.9">R12</text>
<text x="252.9" y="129">1u</text>
<text x="262.1" y="128.5">2k</text>
<text x="82.5" y="144.4">Y2</text>
<text x="82.5" y="147">40MHz</text>
<text x="58.7" y="151">C24</text>
<text x="58.7" y="154.1">12p</text>
<text x="89.1" y="151">C25</text>
<text x="89.1" y="154.1">12p</text>
</g>
<g font-size="2.4" fill="#0080ff">
<text x="55.2" y="31.8">GPIO0_ESP_BOOT</text>
<text x="59.2" y="37.1">ESP_RSTN</text>
<text x="174.9" y="72.8">ESP_RSTN</text>
<text x="63.7" y="96.6">U0RXD</text>
<text x="64.3" y="99.2">U0TXD</text>
<text x="50.5" y="107.1">GPIO0_ESP_BOOT</text>
<text x="174.9" y="120.3">GPIO21_SAMD_RSTN</text>
<text x="174.9" y="123">GPIO22_ESP_SR</text>
<text x="174.9" y="125.6">GPIO19_ESP_MISO</text>
<text x="174.9" y="128.2">GPIO23_ESP_MOSI</text>
<text x="174.9" y="130.9">GPIO18_ESP_SCK</text>
<text x="174.9" y="133.5">GPIO5_ESP_CS</text>
</g>
<g font-size="2.4">
<text x="128.9" y="31.6">ESP_3V3</text>
<text x="116.2" y="46.5" transform="rotate(-90 116.2 46.5)">1</text>
<text x="118.9" y="46.5" transform="rotate(-90 118.9 46.5)">43</text>
<text x="121.5" y="46.5" transform="rotate(-90 121.5 46.5)">46</text>
<text x="126.8" y="46.5" transform="rotate(-90 126.8 46.5)">3</text>
<text x="129.5" y="46.5" transform="rotate(-90 129.5 46.5)">4</text>
<text x="132.1" y="46.5" transform="rotate(-90 132.1 46.5)">19</text>
<text x="134.7" y="46.5" transform="rotate(-90 134.7 46.5)">37</text>
<text x="92.5" y="58.4">5</text>
<text x="158.3" y="58.4">2</text>
<text x="213.8" y="63.1">1</text>
<text x="92.5" y="66.3">6</text>
<text x="92.5" y="69">7</text>
<text x="158.3" y="71.6">9</text>
<text x="158.3" y="66.3">10</text>
<text x="158.3" y="69">11</text>
<text x="92.5" y="76.9">8</text>
<text x="158.3" y="76.9">15</text>
<text x="158.3" y="74.3">16</text>
<text x="91.2" y="82.2">17</text>
<text x="158.3" y="82.2">13</text>
<text x="158.3" y="79.5">14</text>
<text x="213.8" y="80.2">2</text>
<text x="91.2" y="84.8">18</text>
<text x="91.2" y="87.5">20</text>
<text x="158.3" y="84.8">12</text>
<text x="91.2" y="90.1">21</text>
<text x="91.2" y="95.4">40</text>
<text x="158.3" y="90.1">26</text>
<text x="158.3" y="95.4">32</text>
<text x="158.3" y="92.8">33</text>
<text x="91.2" y="98">41</text>
<text x="158.3" y="100.7">30</text>
<text x="158.3" y="98">31</text>
<text x="91.2" y="103.3">22</text>
<text x="91.2" y="106">23</text>
<text x="158.3" y="106">28</text>
<text x="158.3" y="103.3">29</text>
<text x="91.2" y="108.6">24</text>
<text x="91.2" y="111.2">47</text>
<text x="158.3" y="111.2">25</text>
<text x="158.3" y="113.9">27</text>
<text x="158.3" y="119.2">42</text>
<text x="244.1" y="119.2">8</text>
<text x="91.2" y="124.4">48</text>
<text x="158.3" y="124.4">38</text>
<text x="158.3" y="121.8">39</text>
<text x="223.3" y="121.8">1</text>
<text x="223.3" y="124.4">2</text>
<text x="72.4" y="126.9">XTAL_P</text>
<text x="91.2" y="127.1">45</text>
<text x="158.3" y="129.7">35</text>
<text x="158.3" y="127.1">36</text>
<text x="223.3" y="127.1">3</text>
<text x="223.3" y="129.7">5</text>
<text x="71.4" y="137.7" transform="rotate(-90 71.4 137.7)">1</text>
<text x="79.3" y="137.7" transform="rotate(-90 79.3 137.7)">3</text>
<text x="80.3" y="134.8">XTAL_N</text>
<text x="91.2" y="135">44</text>
<text x="158.3" y="132.4">34</text>
<text x="223.3" y="132.4">6</text>
<text x="223.3" y="135">7</text>
<text x="244.1" y="137.6">EP</text>
<text x="126.8" y="142.7" transform="rotate(-90 126.8 142.7)">49</text>
<text x="244.1" y="140.3">4</text>
<text x="71.4" y="155.2" transform="rotate(-90 71.4 155.2)">2</text>
<text x="79.3" y="155.2" transform="rotate(-90 79.3 155.2)">4</text>
<text x="204.8" y="165.5">Designer</text>
<text x="204.5" y="172.1">Project</text>
<text x="181" y="186.6">Size</text>
<text x="182.8" y="189.3">A</text>
<text x="190.8" y="189.3">1.1</text>
<text x="191.3" y="186.6">Schematic Version</text>
<text x="266.1" y="187.2">Rev</text>
<text x="266.1" y="190.6">1.0</text>
<text x="177.6" y="194.6">Date:</text>
<text x="189.4" y="194.6">Friday, September 06, 2019</text>
<text x="230.4" y="194.6">Sheet</text>
<text x="243.6" y="194.6">1</text>
<text x="251.5" y="194.6">of</text>
<text x="259.5" y="194.6">1</text>
</g>
<g font-size="2.4" fill="#004080">
<text x="117.9" y="57.7" transform="rotate(-90 117.9 57.7)">VDDA1</text>
<text x="120.6" y="57.7" transform="rotate(-90 120.6 57.7)">VDDA2</text>
<text x="123.2" y="57.7" transform="rotate(-90 123.2 57.7)">VDDA3</text>
<text x="97" y="60">SENSOR_VP/GPIO36</text>
<text x="128.5" y="60.5" transform="rotate(-90 128.5 60.5)">VDD3P31</text>
<text x="131.1" y="60.5" transform="rotate(-90 131.1 60.5)">VDD3P32</text>
<text x="133.8" y="65.4" transform="rotate(-90 133.8 65.4)">VDD3P3_RTC</text>
<text x="136.4" y="65.5" transform="rotate(-90 136.4 65.5)">VDD3P3_CPU</text>
<text x="146.9" y="60">LNA_IN</text>
<text x="97" y="68">SENSOR_CAPP/GPIO37</text>
<text x="97" y="70.6">SENSOR_CAPN/GPIO38</text>
<text x="136.9" y="68">VDET_1/GPIO34</text>
<text x="136.9" y="70.6">VDET_2/GPIO35</text>
<text x="144.9" y="73.2">CHIP_PU</text>
<text x="146.6" y="75.9">GPIO27</text>
<text x="97" y="78.5">SENSOR_VN/GPIO39</text>
<text x="97" y="83.8">MTMS</text>
<text x="137.1" y="83.8">32K_XN/GPIO33</text>
<text x="146.6" y="81.2">GPIO25</text>
<text x="146.6" y="78.5">GPIO26</text>
<text x="97" y="86.4">MTDI</text>
<text x="97" y="89.1">MTCK</text>
<text x="137.2" y="86.4">32K_XP/GPIO32</text>
<text x="97" y="91.7">MTDO</text>
<text x="141.6" y="94.4">SD_DATA_1</text>
<text x="143.1" y="91.7">VDD_SDIO</text>
<text x="97" y="97">U0RXD</text>
<text x="97" y="99.7">U0TXD</text>
<text x="141.6" y="97">SD_DATA_0</text>
<text x="146" y="99.7">SD_CLK</text>
<text x="97" y="104.9">GPIO2</text>
<text x="97" y="107.6">GPIO0</text>
<text x="141.6" y="107.6">SD_DATA_2</text>
<text x="141.6" y="104.9">SD_DATA_3</text>
<text x="145.2" y="102.3">SD_CMD</text>
<text x="97" y="110.2">GPIO4</text>
<text x="97" y="112.9">CAP2</text>
<text x="146.6" y="112.9">GPIO16</text>
<text x="146.6" y="115.5">GPIO17</text>
<text x="146.6" y="123.4">GPIO22</text>
<text x="146.6" y="120.8">GPIO21</text>
<text x="227.8" y="123.4">CS</text>
<text x="236" y="120.8">VCC</text>
<text x="97" y="128.7">XTAL_P</text>
<text x="97" y="126.1">CAP1</text>
<text x="146.6" y="131.4">GPIO18</text>
<text x="146.6" y="128.7">GPIO23</text>
<text x="146.6" y="126.1">GPIO19</text>
<text x="227.8" y="126.1">IO1(SO)</text>
<text x="227.8" y="128.7">IO2(WP)</text>
<text x="227.8" y="131.4">IO0(SI)</text>
<text x="97" y="136.7">XTAL_N</text>
<text x="128.5" y="136.9" transform="rotate(-90 128.5 136.9)">GND</text>
<text x="147.9" y="134">GPIO5</text>
<text x="227.8" y="134">SCK</text>
<text x="227.8" y="136.7">IO3(HOLD)</text>
<text x="235.7" y="141.9">GND</text>
<text x="237.8" y="139.3">EP</text>
</g>
<text font-size="2.4" fill="#800040" x="164.9" y="58.4">FEED</text>
<g font-size="2.4" fill="#8000ff">
<text x="178.9" y="58.2">50ohm</text>
<text x="209.3" y="58.2">50ohm</text>
<text x="28.3" y="95.2">Boot from SPI -&gt;</text>
<text x="28.3" y="97.6">GPIO2=LOW and GPIO0=HIGH</text>
<text x="28.3" y="99.9">-------------------</text>
<text x="28.3" y="102.3">Programming -&gt;</text>
<text x="28.3" y="104.7">GPIO2=LOW and GPIO0=LOW</text>
</g>
<g font-size="2.4" fill="#0000a0">
<text x="193.4" y="55.9">GJM1555C1H2R7CB01D</text>
<text x="215.9" y="77">LQP15MN4N3B02D</text>
</g>
<text font-size="2.4" fill="#800000" x="232.2" y="59.8">50OHM</text>
<g font-size="2.4" fill="#ff8000">
<text x="174.9" y="67.5">GPI34</text>
<text x="174.9" y="70.1">GPI35</text>
</g>
<g font-size="2.4" fill="#808000">
<text x="175.5" y="75.7">GPIO27</text>
<text x="65.3" y="83.4">MTMS</text>
<text x="175.5" y="78.3">GPIO26</text>
<text x="175.5" y="80.9">GPIO25</text>
<text x="175.5" y="83.6">GPIO33</text>
<text x="65.3" y="88.6">MTCK</text>
<text x="66.1" y="86">MTDI</text>
<text x="175.5" y="86.2">GPIO32</text>
<text x="65" y="91.3">MTDO</text>
<text x="64.5" y="104.5">GPIO2</text>
<text x="64.5" y="109.8">GPIO4</text>
<text x="175.5" y="112.6">GPIO16</text>
<text x="175.5" y="115.3">GPIO17</text>
</g>
<g font-size="2.4" fill="#008080">
<text x="164.6" y="92.6">SD_DI</text>
<text x="164.6" y="95.2">SD_DO</text>
<text x="164.6" y="97.8">SD_CLK</text>
<text x="164.6" y="100.5">SD_CS</text>
<text x="164.6" y="103.1">SD_D3</text>
<text x="164.6" y="105.8">SD_D2</text>
<text x="211.1" y="121.6">SD_CS</text>
<text x="211.1" y="124.2">SD_DO</text>
<text x="211.1" y="126.9">SD_D3</text>
<text x="211.1" y="129.5">SD_DI</text>
<text x="211.1" y="132.2">SD_CLK</text>
<text x="211.1" y="134.8">SD_D2</text>
</g>
<g font-size="1.9">
<text x="46.8" y="9.4">5</text>
<text x="96.9" y="9.4">4</text>
<text x="147.2" y="9.4">3</text>
<text x="197.3" y="9.4">2</text>
<text x="247.5" y="9.4">1</text>
<text x="19.8" y="34.9">D</text>
<text x="273.3" y="34.9">D</text>
<text x="19.8" y="81.1">C</text>
<text x="273.3" y="81.1">C</text>
<text x="19.8" y="127.3">B</text>
<text x="273.3" y="127.3">B</text>
<text x="19.8" y="173.6">A</text>
<text x="273.3" y="173.6">A</text>
<text x="46.8" y="196.9">5</text>
<text x="96.9" y="196.9">4</text>
<text x="147.2" y="196.9">3</text>
<text x="197.3" y="196.9">2</text>
<text x="247.5" y="196.9">1</text>
</g>
</svg>
